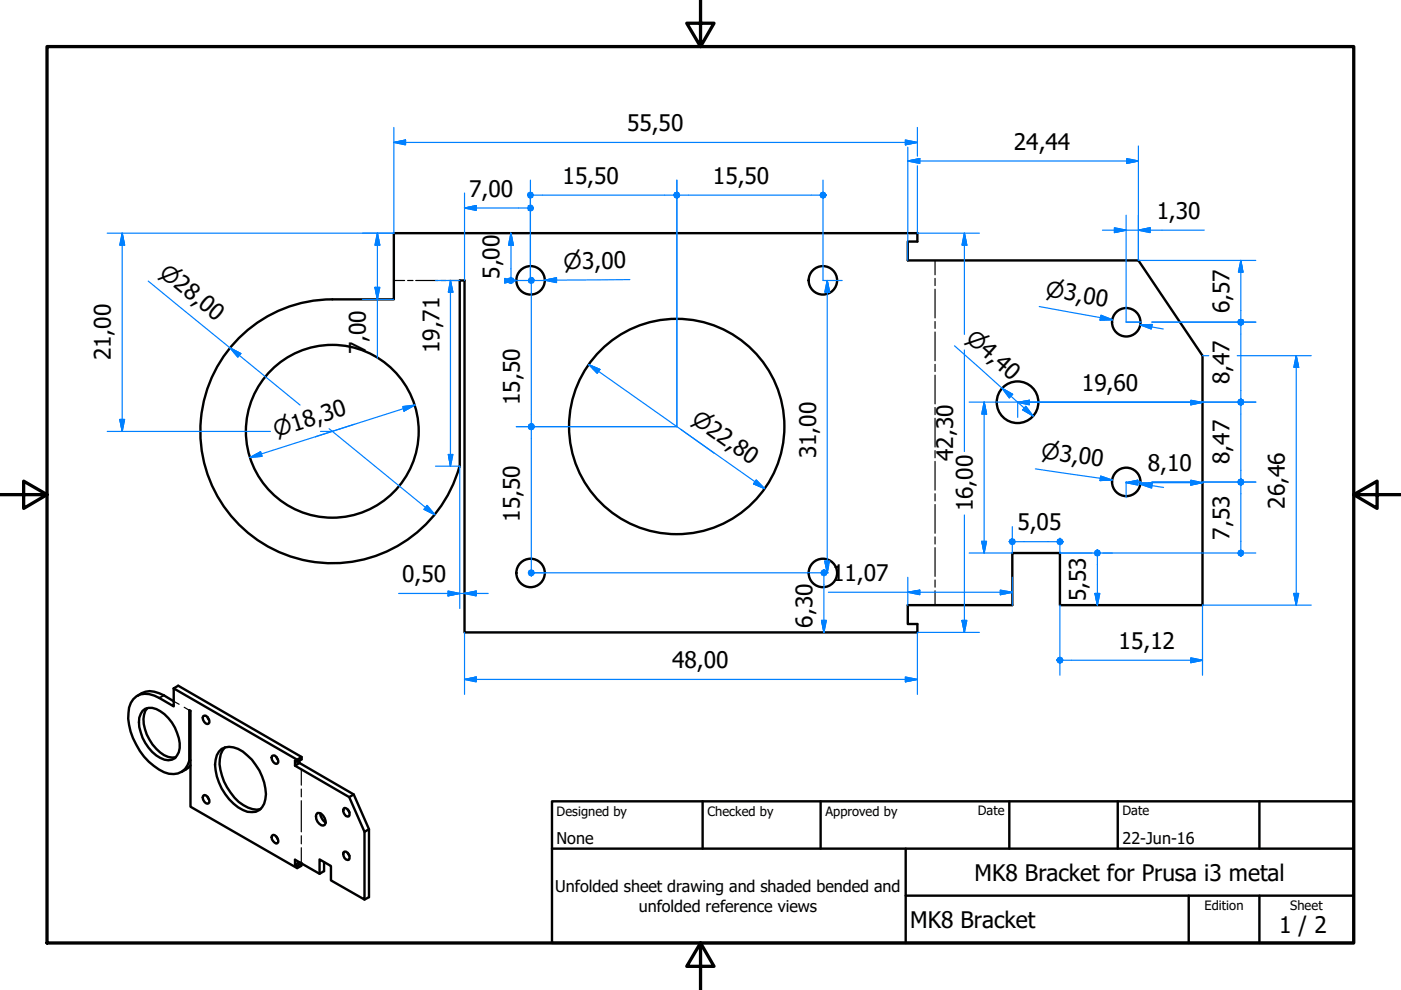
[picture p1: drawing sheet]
<svg xmlns="http://www.w3.org/2000/svg" width="297mm" height="210mm" viewBox="0 0 297 210" stroke-linecap="round" stroke-linejoin="round" font-family="sans-serif">
<!-- layer: Visible (ISO) -->
<g fill="none" stroke="#000" stroke-width=".51">
<path d="M70.5 63.5a28 28 0 0 0-27.9 25.4 28 28 0 0 0 22.9 30.1 28 28 0 0 0 31.9-20.1M70.5 63.5h13v-14.1h111v1.8h-2v4h48.9l13.6 20.2v52.9h-30.3v-11h-10.1v11h-22.1v4h2v1.8h-96v-74.6h-1v39.3M30 147a4 4 0 0 1 3.7 0l1 .4M30.2 150.7a2.78 2.78 0 0 1 3.8 .1 9.3 9.3 0 0 1 4.1 7.8 2.53 2.53 0 0 1-1.4 2.4 2.53 2.53 0 0 1-2.7-.3 9.2 9.2 0 0 1-4.5-8.5zM43.1 151.9l.2-.2a1.19 1.19 0 0 1 .9 1.8 1.2 1.2 0 0 1-1.1-1.6zM46.4 159.4a3.2 3.2 0 0 1 4.1-.6 11.2 11.2 0 0 1 5.8 10.7 2.93 2.93 0 0 1-3.8 2.6 10.9 10.9 0 0 1-6.8-8.7 5.4 5.4 0 0 1 .7-4zM40.1 161.3v-10.7l.3 .1v20.3l22.6 13.1v-.5M40.4 162.3l-1 .9M40.4 161.2l-.3 .1M43.1 168.8l.2-.2a1.26 1.26 0 0 1 .9 1.7 1.2 1.2 0 0 1-1.1-1.5zM57.7 177.2l.2-.2a1.26 1.26 0 0 1 .9 1.8 1.26 1.26 0 0 1-1.1-1.6zM57.7 160.3l.2-.1a1.19 1.19 0 0 1 .9 1.7 1.2 1.2 0 0 1-1.1-1.6z"/>
<path d="M62.5 162.3l11.5 6.7 3.3 7.4v14.3l-7.1-4v-3.1l-2.4-1.4v3.1M63 161.1l-26.2-15.1v3.8l-3-1.8a4.8 4.8 0 0 0-4.8-.4 4.3 4.3 0 0 0-1.8 3.6 13.8 13.8 0 0 0 5.4 11.2 5.9 5.9 0 0 0 5.1 1.6 3.5 3.5 0 0 0 2.4-2.7M63.5 161.3v.5l-1 .5v-1l.5 .2 .9-.5v-.5l-.9 .6v.4M67.3 172.4a1.8 1.8 0 0 1 1.5 2.5 1.13 1.13 0 0 1-1.5-.7 1.43 1.43 0 0 1 0-1.8zM73 171.3a1.25 1.25 0 0 1 1 1.8 1.11 1.11 0 0 1-1.1-.6 1.11 1.11 0 0 1 .1-1.2zM63.5 182.8l-1 .6v-1.1l5.3 3 .9-.6M63.9 183l-.9 .6-.5-.2M72.8 180.7l.2-.1a1.18 1.18 0 0 1 1 1.7 1.14 1.14 0 0 1-1.2-1.6z"/>
<circle cx="112.5" cy="59.4" r="3"/>
<circle cx="174.5" cy="59.4" r="3"/>
<circle cx="238.8" cy="68.3" r="3"/>
<circle cx="70.5" cy="91.4" r="18.3"/>
<circle cx="143.5" cy="90.4" r="22.8"/>
<circle cx="215.7" cy="85.3" r="4.4"/>
<circle cx="238.8" cy="102.2" r="3"/>
<circle cx="112.5" cy="121.5" r="3"/>
<circle cx="174.5" cy="121.5" r="3"/>
</g>
<!-- layer: Bend Centerline (ISO) -->
<g fill="none" stroke="#000" stroke-width=".25">
<path d="M83.5 59.5h2.3M86.4 59.5h1.2M88.1 59.5h4.7M93.4 59.5h1.2M95.1 59.5h2.4M198.2 55.2v3.1M198.2 59v1.6M198.2 61.3v6.1M198.2 68.2v1.4M198.2 70.4v6.1M198.2 77.3v1.5M198.2 79.5v6.1"/>
<path d="M198.2 86.4v1.5M198.2 88.7v6.1M198.2 95.5v1.6M198.2 97.8v6.1M198.2 104.7v1.5M198.2 107v6.1M198.2 113.8v1.6M198.2 116.1v6.1M198.2 123v1.5M198.2 125.3v3M36.8 148.7l1.2 .6M39.1 150l1 .6"/>
<path d="M63.9 163.1v3.4M63.9 167.3v1.6M63.9 169.8v6.6M63.9 177.2v1.7M63.9 179.7v3.3"/>
</g>
<!-- layer: Visible Narrow (ISO) -->
<path d="M34.7 147.4l-.9 .6" fill="none" stroke="#000" stroke-width=".38"/>
<g fill="none" stroke="#000" stroke-width=".51">
<path d="M30 147l-.9 .5M31.2 150.1a4.5 4.5 0 0 0-.5 4.5 9 9 0 0 0 5 5.9l1.6 .1M34.7 147.4l2.1 1.3M36.8 146l1-.6 26.1 15.1M44 152.1l.3 .5M47.7 158.5a5.9 5.9 0 0 0-.6 5.9 10.2 10.2 0 0 0 6.4 7.1l.9 .2 .8-.2M39.4 163.2l-.9 .5M44 168.9l.3 .6M58.6 177.4l.3 .6M58.6 160.5l.3 .6M63.5 161.8l11.5 6.6 3.2 7.4v14.4l-.9 .5M67.9 172.4a2.32 2.32 0 0 0 1.2 2"/>
<path d="M73.7 171.7l.4 .5M75 168.4l-1 .6M78.2 175.8l-.9 .6M63.9 183v.6l-.9 .5M68.7 182.8v1.9M73.7 180.9l.4 .6"/>
</g>
<!-- layer: Border (ISO) -->
<path d="M148.5 -.1v10l-2.9-5h5.8l-2.9 5M10 9.9h277v190h-277zM0 104.9h10l-5-2.9v5.8l5-2.9M287 104.9l5 2.9v-5.8l-5 2.9h10M148.5 199.9l2.9 5h-5.8l2.9-5v10" fill="none" stroke="#000" stroke-width=".7"/>
<!-- layer: Title (ISO) -->
<path d="M117 169.9h170v30h-170zM117 179.9h170M149 169.9v10M174 169.9v10M192 179.9v20M214 169.9v10M237 169.9v10M267 169.9v10M192 189.9h95M252 189.9v10M267 189.9v10" fill="none" stroke="#000" stroke-width=".51"/>
<!-- layer: Dimension (ISO) -->
<g fill="none" stroke="#0080ff" stroke-width=".25">
<path d="M83.5 30.2l2.5-.5v1zM83.5 27v22.4h-60.8M83.5 30.2h111M112.5 38.2v20.7M143.5 38.2v52.3h-34M174.5 38.2v21.3h4.1M192 29.7l2.5 .5-2.5 .5zM192.5 34.1l2.5-.5v1zM192.5 34.1h48.9M192.5 31.2v24M194.5 27v6.1M194.5 35.2v14.2h13.1"/>
<path d="M238.9 33.6l2.5 .5-2.5 .5zM241.4 31v24.2h24.9M25.9 49.4l.5 2.6h-1zM25.9 49.4v42.1M31.4 59.6l32.2 26.3M80 49.4l.5 2.6h-1zM80 49.4v26.5M92.3 59.5h5.2M95.5 59.5l.5 2.4h-.9zM95.5 59.5v39.3M98.5 44.1l2.5-.5v1zM98.5 44.1h13.4"/>
<path d="M98.5 40.9v18.6M107.6 59.1l1.9 .4h-1.9M108.3 49.4l.5 2.6h-1zM108.3 49.4v9.4M109.4 59.5h6.2M109.5 59.5l-2.5 .4M113.1 41.4h29.8M115.5 59.4l2.5-.5v1zM133.5 59.3l-18 .1h2.5M144.1 41.4h29.8M175.4 59.5l.5 2.4h-1zM175.4 59.5v61.9"/>
<path d="M204.5 49.4l.5 2.6h-1zM204.5 49.4v21.5M233.7 48.8h21.6M236.3 48.3l2.5 .5-2.5 .5zM238.8 45.6v22.7h3.1M241.4 48.8l2.4-.5v1zM263.1 55.2l.4 2.5h-.9zM263.1 55.2v12.5M48.8 73.8l2.3 1.2-.7 .7zM76.8 63.5h6.7M79.5 60.9h1l-.5 2.6zM112.6 60.1v29.7"/>
<path d="M124.8 77.3l2.4 1-.6 .9zM124.8 77.3l37.3 26.3M202.4 73.3l16.6 14.9M204.5 74.2v21.5M220.3 65l15.5 2.8-2.4-.5M233.4 66.8l2.4 1-2.6 .1zM241.7 68.9l2.6-.1-.2 1zM241.7 68.9l4.9 .9M244.2 68.3h22.1M255 75.4h1.3M262.3 75.4h15.7M263.1 68.9v15.7"/>
<path d="M274.8 75.4l.5 2.5h-1zM274.8 75.4v52.9M22.7 91.5h34.6M25.4 88.9h1l-.5 2.6zM53 97l2.2-1.2 .4 .9zM67.9 91.5h2.6M69.8 90.9l22.4 18.2M75.1 90l-8.2 2.6M85.4 86.2l2.5-.3-2.2 1.3zM87.9 85.9l-34.9 11.1M92.3 98.8h5.2v30.2M95.1 96.4h.9l-.5 2.4z"/>
<path d="M112.6 91.1v29.7M144.3 91l7.1 5.1M205.5 85.3h10.3M208.7 85.3l.5 2.5h-1zM208.7 85.3v32M212.5 82.3l2.2 1.3-.7 .8zM215.8 85.3l2.4-.4v.9zM215.8 85.3h39.2M215.8 85.3v3.2M217.5 86.1l1.5 2.1-2.1-1.3zM218.2 85.3h34.3M219.5 99.4l16.3 2.4-2.5-.4"/>
<path d="M252.5 84.9l2.5 .4-2.5 .5zM254.9 85.3h11.4M263.1 85.9v15.7M90.6 107.2l1.6 1.9-2.3-1.1zM160.3 101.8l1.8 1.8-2.3-1zM175.6 119h-.7l.5 2.4M204.5 109.2v24.9M208.2 114.8h1l-.5 2.5zM214.6 111.7v5.6h-9.1M215.3 114.8h8.8M224.7 114.1v3.2h41.6M232.7 117.9v10.4"/>
<path d="M233.4 100.9l2.4 .9-2.6 .1zM238.8 102.3l2.4-.5v1zM238.8 102.3h16.2M238.9 102.2h-.1v3.3M241.2 102.2h.7M241.7 102.7l2.6-.2-.1 1zM241.7 102.7l5 .6M244.2 102.2h8.3M252.5 101.8l2.5 .5-2.5 .5zM254.9 102.2h11.4M263.1 102.8v13.8M84.5 125.8h19"/>
<path d="M95 125.3l2.5 .5-2.5 .5zM98.5 125.8l2.5-.5v1zM98.5 134.1v13.1M112.5 121.4h63.1M174.2 131.5h1l-.5 2.6zM174.7 122.1v12M175.6 120.2l-.2 1.2M175.6 125.6h39M192.5 125.6l2.5-.5v1zM192.5 122.4v5.9M204 131.5h1l-.5 2.6zM207.6 134.1h-13.1v13.1"/>
<path d="M212.1 125.1l2.5 .5-2.5 .5zM214.6 122.4v5.9M224.7 128.3v14.9M225.4 140h29.6M232.2 125.8h1l-.5 2.5zM252.5 139.5l2.5 .5-2.5 .5zM274.3 125.8h1l-.5 2.5zM278 128.3h-23v14.9M98.5 144.1l2.5-.6v1.1zM98.5 144.1h96M192 143.5l2.5 .6-2.5 .5z"/>
</g>
<g fill="#0080ff" stroke="#0080ff" stroke-width=".25">
<path d="M98.5 44.1l2.5-.5z"/>
<path d="M98.5 44.1l2.5-.5v1z"/>
<path d="M112.5 43.5l.4 .2 .2 .4z"/>
<path d="M112 43.7l.5-.2 .6 .6z"/>
<path d="M112 43.7l1.1 .4h-1.2z"/>
<path d="M111.9 44.1h1.2l-1.1 .4z"/>
<path d="M112 44.5l1.1-.4-.6 .6z"/>
<path d="M113.1 44.1l-.2 .4-.4 .2z"/>
<path d="M113.1 44.1l-.2 .4z"/>
<path d="M111.9 41.4l.6 .6-.5-.2z"/>
<path d="M111.9 41.4l1 .4-.4 .2z"/>
<path d="M111.9 41.4h1.2l-.2 .4z"/>
<path d="M111.9 41.4l1-.5 .2 .5z"/>
<path d="M112.5 40.7l.4 .2-1 .5z"/>
<path d="M112 40.9l.5-.2-.6 .7z"/>
<path d="M112 40.9l-.1 .5z"/>
<path d="M143.5 40.7l.4 .2 .2 .5z"/>
<path d="M143.1 40.9l.4-.2 .6 .7z"/>
<path d="M143.1 40.9l1 .5h-1.2z"/>
<path d="M142.9 41.4h1.2l-1 .4z"/>
<path d="M143.1 41.8l1-.4-.6 .6z"/>
<path d="M144.1 41.4l-.2 .4-.4 .2z"/>
<path d="M144.1 41.4l-.2 .4z"/>
<path d="M142.9 41.4l.6 .6-.4-.2z"/>
<path d="M142.9 41.4l1 .4-.4 .2z"/>
<path d="M142.9 41.4h1.2l-.2 .4z"/>
<path d="M142.9 41.4l1-.5 .2 .5z"/>
<path d="M143.5 40.7l.4 .2-1 .5z"/>
<path d="M143.1 40.9l.4-.2-.6 .7z"/>
<path d="M143.1 40.9l-.2 .5z"/>
<path d="M174.5 40.7l.4 .2 .2 .5z"/>
<path d="M174.1 40.9l.4-.2 .6 .7z"/>
<path d="M174.1 40.9l1 .5h-1.2z"/>
<path d="M173.9 41.4h1.2l-1 .4z"/>
<path d="M174.1 41.8l1-.4-.6 .6z"/>
<path d="M175.1 41.4l-.2 .4-.4 .2z"/>
<path d="M175.1 41.4l-.2 .4z"/>
<path d="M174.2 131.5l.5 2.6z"/>
<path d="M174.2 131.5h1l-.5 2.6z"/>
<path d="M174.2 121l.5-.2-.6 .6z"/>
<path d="M174.1 121.4l.6-.6-.5 1.1z"/>
<path d="M174.7 120.8v1.3l-.5-.2z"/>
<path d="M174.7 120.8l.4 1.1-.4 .2z"/>
<path d="M174.7 120.8l.6 .6-.2 .5z"/>
<path d="M174.7 120.8l.4 .2 .2 .4z"/>
<path d="M174.7 120.8l.4 .2z"/>
<path d="M113.3 121.4l-.2 .5-.5 .2z"/>
<path d="M113.1 121l.2 .4-.7 .7z"/>
<path d="M112.6 120.8l.5 .2-.5 1.1z"/>
<path d="M112.2 121l.4-.2v1.3z"/>
<path d="M112.2 121l.4 1.1-.6-.7z"/>
<path d="M112 121.4l.6 .7-.4-.2z"/>
<path d="M112.2 121.9l.4 .2z"/>
<path d="M112.2 90l.4-.2-.6 .7z"/>
<path d="M112 90.5l.6-.7-.4 1.1z"/>
<path d="M112.6 89.8v1.3l-.4-.2z"/>
<path d="M112.6 89.8l.5 1.1-.5 .2z"/>
<path d="M112.6 89.8l.7 .7-.2 .4z"/>
<path d="M112.6 89.8l.5 .2 .2 .5z"/>
<path d="M112.6 89.8l.5 .2z"/>
<path d="M113.3 90.5l-.2 .4-.5 .2z"/>
<path d="M113.1 90l.2 .5-.7 .6z"/>
<path d="M112.6 89.8l.5 .2-.5 1.1z"/>
<path d="M112.2 90l.4-.2v1.3z"/>
<path d="M112.2 90l.4 1.1-.6-.6z"/>
<path d="M112 90.5l.6 .6-.4-.2z"/>
<path d="M112.2 90.9l.4 .2z"/>
<path d="M112.2 59l.4-.2-.6 .7z"/>
<path d="M112 59.5l.6-.7-.4 1.1z"/>
<path d="M112.6 58.8v1.3l-.4-.2z"/>
<path d="M112.6 58.8l.5 1.1-.5 .2z"/>
<path d="M112.6 58.8l.7 .7-.2 .4z"/>
<path d="M112.6 58.8l.5 .2 .2 .5z"/>
<path d="M112.6 58.8l.5 .2z"/>
<path d="M108.9 59.5l-.1 .4-.5 .2z"/>
<path d="M108.8 59l.1 .5-.6 .6z"/>
<path d="M108.3 58.8l.5 .2-.5 1.1z"/>
<path d="M107.9 59l.4-.2v1.3z"/>
<path d="M107.9 59l.4 1.1-.6-.6z"/>
<path d="M107.7 59.5l.6 .6-.4-.2z"/>
<path d="M107.9 59.9l.4 .2z"/>
<path d="M108.3 49.4l.5 2.6z"/>
<path d="M108.3 49.4l.5 2.6h-1z"/>
<path d="M175.4 59.5l.5 2.4z"/>
<path d="M175.4 59.5l.5 2.4h-1z"/>
<path d="M174.9 119l.5 2.4z"/>
<path d="M174.9 119h1l-.5 2.4z"/>
<path d="M159.8 102.6l2.3 1z"/>
<path d="M160.3 101.8l1.8 1.8-2.3-1z"/>
<path d="M124.8 77.3l2.4 1z"/>
<path d="M124.8 77.3l2.4 1-.6 .9z"/>
<path d="M212.5 82.3l2.2 1.3z"/>
<path d="M212.5 82.3l2.2 1.3-.7 .8z"/>
<path d="M216.9 86.9l2.1 1.3z"/>
<path d="M217.5 86.1l1.5 2.1-2.1-1.3z"/>
<path d="M233.2 67.9l2.6-.1z"/>
<path d="M233.4 66.8l2.4 1-2.6 .1z"/>
<path d="M241.7 68.9l2.6-.1z"/>
<path d="M241.7 68.9l2.6-.1-.2 1z"/>
<path d="M233.2 101.9l2.6-.1z"/>
<path d="M233.4 100.9l2.4 .9-2.6 .1z"/>
<path d="M241.7 102.7l2.6-.2z"/>
<path d="M241.7 102.7l2.6-.2-.1 1z"/>
<path d="M274.8 75.4l.5 2.5z"/>
<path d="M274.8 75.4l.5 2.5h-1z"/>
<path d="M274.3 125.8l.5 2.5z"/>
<path d="M274.3 125.8h1l-.5 2.5z"/>
<path d="M238.9 34.6l2.5-.5z"/>
<path d="M238.9 33.6l2.5 .5-2.5 .5z"/>
<path d="M192.5 34.1l2.5-.5z"/>
<path d="M192.5 34.1l2.5-.5v1z"/>
<path d="M192 144.6l2.5-.5z"/>
<path d="M192 143.5l2.5 .6-2.5 .5z"/>
<path d="M98.5 144.1l2.5-.6z"/>
<path d="M98.5 144.1l2.5-.6v1.1z"/>
<path d="M115.5 59.4l2.5-.5z"/>
<path d="M115.5 59.4l2.5-.5v1z"/>
<path d="M107 60l2.5-.5z"/>
<path d="M107 59l2.5 .5-2.5 .5z"/>
<path d="M232.2 125.8l.5 2.5z"/>
<path d="M232.2 125.8h1l-.5 2.5z"/>
<path d="M232.2 116.8l.5-.2-.7 .7z"/>
<path d="M232 117.3l.7-.7-.5 1.1z"/>
<path d="M232.7 116.6v1.3l-.5-.2z"/>
<path d="M232.7 116.6l.4 1.1-.4 .2z"/>
<path d="M232.7 116.6l.6 .7-.2 .4z"/>
<path d="M232.7 116.6l.4 .2 .2 .5z"/>
<path d="M232.7 116.6l.4 .2z"/>
<path d="M263.7 117.3l-.2 .4-.4 .2z"/>
<path d="M263.5 116.8l.2 .5-.6 .6z"/>
<path d="M263.1 116.6l.4 .2-.4 1.1z"/>
<path d="M262.6 116.8l.5-.2v1.3z"/>
<path d="M262.6 116.8l.5 1.1-.7-.6z"/>
<path d="M262.4 117.3l.7 .6-.5-.2z"/>
<path d="M262.6 117.7l.5 .2z"/>
<path d="M262.6 101.8l.5-.2-.7 .6z"/>
<path d="M262.4 102.2l.7-.6-.5 1.1z"/>
<path d="M263.1 101.6v1.2l-.5-.1z"/>
<path d="M263.1 101.6l.4 1.1-.4 .1z"/>
<path d="M263.1 101.6l.6 .6-.2 .5z"/>
<path d="M263.1 101.6l.4 .2 .2 .4z"/>
<path d="M263.1 101.6l.4 .2z"/>
<path d="M263.7 102.2l-.2 .5-.4 .1z"/>
<path d="M263.5 101.8l.2 .4-.6 .6z"/>
<path d="M263.1 101.6l.4 .2-.4 1z"/>
<path d="M262.6 101.8l.5-.2v1.2z"/>
<path d="M262.6 101.8l.5 1-.7-.6z"/>
<path d="M262.4 102.2l.7 .6-.5-.1z"/>
<path d="M262.6 102.7l.5 .1z"/>
<path d="M262.6 84.8l.5-.2-.7 .7z"/>
<path d="M263.1 84.6l-.5 1.1-.2-.4z"/>
<path d="M263.1 84.6v1.3l-.5-.2z"/>
<path d="M263.1 84.6l.4 1.1-.4 .2z"/>
<path d="M263.1 84.6l.6 .7-.2 .4z"/>
<path d="M263.1 84.6l.4 .2 .2 .5z"/>
<path d="M263.1 84.6l.4 .2z"/>
<path d="M263.7 85.3l-.2 .4-.4 .2z"/>
<path d="M263.5 84.8l.2 .5-.6 .6z"/>
<path d="M263.1 84.6l.4 .2-.4 1.1z"/>
<path d="M262.6 84.8l.5-.2v1.3z"/>
<path d="M262.6 84.8l.5 1.1-.7-.6z"/>
<path d="M262.4 85.3l.7 .6-.5-.2z"/>
<path d="M262.6 85.7l.5 .2z"/>
<path d="M262.6 67.9l.5-.2-.7 .6z"/>
<path d="M262.4 68.3l.7-.6-.5 1z"/>
<path d="M263.1 67.7v1.2l-.5-.2z"/>
<path d="M263.1 67.7l.4 1-.4 .2z"/>
<path d="M263.1 67.7l.6 .6-.2 .4z"/>
<path d="M263.1 67.7l.4 .2 .2 .4z"/>
<path d="M263.1 67.7l.4 .2z"/>
<path d="M263.7 68.3l-.2 .4-.4 .2z"/>
<path d="M263.5 67.9l.2 .4-.6 .6z"/>
<path d="M263.1 67.7l.4 .2-.4 1z"/>
<path d="M262.6 67.9l.5-.2v1.2z"/>
<path d="M262.6 67.9l.5 1-.7-.6z"/>
<path d="M262.4 68.3l.7 .6-.5-.2z"/>
<path d="M262.6 68.7l.5 .2z"/>
<path d="M263.1 55.2l.4 2.5z"/>
<path d="M263.1 55.2l.4 2.5h-.9z"/>
<path d="M214 114.8l.6 .7-.4-.2z"/>
<path d="M214 114.8l1.1 .5-.5 .2z"/>
<path d="M214 114.8h1.3l-.2 .5z"/>
<path d="M214 114.8l1.1-.4 .2 .4z"/>
<path d="M214 114.8l.6-.6 .5 .2z"/>
<path d="M214.2 114.4l.4-.2-.6 .6z"/>
<path d="M214.2 114.4l-.2 .4z"/>
<path d="M224.7 114.2l.5 .2 .2 .4z"/>
<path d="M224.3 114.4l.4-.2 .7 .6z"/>
<path d="M224.3 114.4l1.1 .4h-1.3z"/>
<path d="M224.1 114.8h1.3l-1.1 .5z"/>
<path d="M224.3 115.3l1.1-.5-.7 .7z"/>
<path d="M225.4 114.8l-.2 .5-.5 .2z"/>
<path d="M225.4 114.8l-.2 .5z"/>
<path d="M224.1 140l.6 .6-.4-.2z"/>
<path d="M224.1 140l1.1 .4-.5 .2z"/>
<path d="M224.1 140h1.3l-.2 .4z"/>
<path d="M224.1 140l1.1-.5 .2 .5z"/>
<path d="M224.1 140l.6-.6 .5 .1z"/>
<path d="M224.3 139.5l.4-.1-.6 .6z"/>
<path d="M224.3 139.5l-.2 .5z"/>
<path d="M252.5 140.5l2.5-.5z"/>
<path d="M252.5 139.5l2.5 .5-2.5 .5z"/>
<path d="M241.4 48.8l2.4-.5z"/>
<path d="M241.4 48.8l2.4-.5v1z"/>
<path d="M236.3 49.3l2.5-.5z"/>
<path d="M236.3 48.3l2.5 .5-2.5 .5z"/>
<path d="M252.5 102.8l2.5-.5z"/>
<path d="M252.5 101.8l2.5 .5-2.5 .5z"/>
<path d="M238.8 102.3l2.4-.5z"/>
<path d="M238.8 102.3l2.4-.5v1z"/>
<path d="M53 97l2.2-1.2z"/>
<path d="M53 97l2.2-1.2 .4 .9z"/>
<path d="M85.7 87.2l2.2-1.3z"/>
<path d="M85.4 86.2l2.5-.3-2.2 1.3z"/>
<path d="M48.8 73.8l2.3 1.2z"/>
<path d="M48.8 73.8l2.3 1.2-.7 .7z"/>
<path d="M89.9 108l2.3 1.1z"/>
<path d="M90.6 107.2l1.6 1.9-2.3-1.1z"/>
<path d="M25.9 49.4l.5 2.6z"/>
<path d="M25.9 49.4l.5 2.6h-1z"/>
<path d="M25.4 88.9l.5 2.6z"/>
<path d="M25.4 88.9h1l-.5 2.6z"/>
<path d="M95 126.3l2.5-.5z"/>
<path d="M95 125.3l2.5 .5-2.5 .5z"/>
<path d="M98.5 125.8l2.5-.5z"/>
<path d="M98.5 125.8l2.5-.5v1z"/>
<path d="M95.1 96.4l.4 2.4z"/>
<path d="M95.1 96.4h.9l-.5 2.4z"/>
<path d="M95.5 59.5l.5 2.4z"/>
<path d="M95.5 59.5l.5 2.4h-.9z"/>
<path d="M252.5 85.8l2.5-.5z"/>
<path d="M252.5 84.9l2.5 .4-2.5 .5z"/>
<path d="M215.8 85.3l2.4-.4z"/>
<path d="M215.8 85.3l2.4-.4v.9z"/>
<path d="M208.2 114.8l.5 2.5z"/>
<path d="M208.2 114.8h1l-.5 2.5z"/>
<path d="M208.7 85.3l.5 2.5z"/>
<path d="M208.7 85.3l.5 2.5h-1z"/>
<path d="M79.5 60.9l.5 2.6z"/>
<path d="M79.5 60.9h1l-.5 2.6z"/>
<path d="M80 49.4l.5 2.6z"/>
<path d="M80 49.4l.5 2.6h-1z"/>
<path d="M83.5 30.2l2.5-.5z"/>
<path d="M83.5 30.2l2.5-.5v1z"/>
<path d="M192 30.7l2.5-.5z"/>
<path d="M192 29.7l2.5 .5-2.5 .5z"/>
<path d="M204.5 49.4l.5 2.6z"/>
<path d="M204.5 49.4l.5 2.6h-1z"/>
<path d="M204 131.5l.5 2.6z"/>
<path d="M204 131.5h1l-.5 2.6z"/>
<path d="M192.5 125.6l2.5-.5z"/>
<path d="M192.5 125.6l2.5-.5v1z"/>
<path d="M212.1 126.1l2.5-.5z"/>
<path d="M212.1 125.1l2.5 .5-2.5 .5z"/>
</g>
<g font-size="4.8">
<text x="133" y="27.8">55,50</text>
<text x="214.9" y="31.7">24,44</text>
<text x="99.4" y="41.7">7,00</text>
<text x="119.3" y="39">15,50</text>
<text x="151.1" y="39">15,50</text>
<text x="245.2" y="46.4">1,30</text>
<text x="105.9" y="59.2" transform="rotate(-90 105.9 59.2)">5,00</text>
<text x="260.7" y="66.4" transform="rotate(-90 260.7 66.4)">6,57</text>
<text x="23.5" y="76.4" transform="rotate(-90 23.5 76.4)">21,00</text>
<text x="77.6" y="75.2" transform="rotate(-90 77.6 75.2)">7,00</text>
<text x="93.2" y="74.8" transform="rotate(-90 93.2 74.8)">19,71</text>
<text x="229.4" y="83">19,60</text>
<text x="260.7" y="81.4" transform="rotate(-90 260.7 81.4)">8,47</text>
<text x="110.2" y="85.9" transform="rotate(-90 110.2 85.9)">15,50</text>
<text x="173" y="97.2" transform="rotate(-90 173 97.2)">31,00</text>
<text x="202.1" y="97.8" transform="rotate(-90 202.1 97.8)">42,30</text>
<text x="243.3" y="99.9">8,10</text>
<text x="260.7" y="98.4" transform="rotate(-90 260.7 98.4)">8,47</text>
<text x="272.4" y="107.9" transform="rotate(-90 272.4 107.9)">26,46</text>
<text x="110.2" y="110.7" transform="rotate(-90 110.2 110.7)">15,50</text>
<text x="206.2" y="108.4" transform="rotate(-90 206.2 108.4)">16,00</text>
<text x="215.7" y="112.4">5,05</text>
<text x="260.7" y="114.4" transform="rotate(-90 260.7 114.4)">7,53</text>
<text x="85.3" y="123.4">0,50</text>
<text x="176.4" y="123.2">11,07</text>
<text x="230.3" y="127.5" transform="rotate(-90 230.3 127.5)">5,53</text>
<text x="172.3" y="133.1" transform="rotate(-90 172.3 133.1)">6,30</text>
<text x="237.2" y="137.6">15,12</text>
<text x="142.5" y="141.6">48,00</text>
<text x="206.6" y="186.7">MK8 Bracket for Prusa i3 metal</text>
<text x="193" y="196.7">MK8 Bracket</text>
<text x="271.2" y="197.8">1 / 2</text>
</g>
<g font-size="4.6">
<text x="33.5" y="58.2" transform="rotate(39 33.5 58.2)">⌀28,00</text>
<text x="119.5" y="57">⌀3,00</text>
<text x="221.6" y="62.8" transform="rotate(10 221.6 62.8)">⌀3,00</text>
<text x="204.5" y="72" transform="rotate(42 204.5 72)">⌀4,40</text>
<text x="146.4" y="89.5" transform="rotate(35 146.4 89.5)">⌀22,80</text>
<text x="58.5" y="92.7" transform="rotate(-18 58.5 92.7)">⌀18,30</text>
<text x="220.6" y="97.1" transform="rotate(8 220.6 97.1)">⌀3,00</text>
</g>
<g font-size="3.4">
<text x="118" y="178.9">None</text>
<text x="238" y="178.9">22-Jun-16</text>
<text x="117.7" y="189.2">Unfolded sheet drawing and shaded bended and</text>
<text x="135.4" y="193.3">unfolded reference views</text>
</g>
<g font-size="2.7">
<text x="118" y="173">Designed by</text>
<text x="150" y="173">Checked by</text>
<text x="175" y="173">Approved by</text>
<text x="207.3" y="172.9">Date</text>
<text x="238" y="172.9">Date</text>
<text x="255.4" y="193">Edition</text>
<text x="273.6" y="193">Sheet</text>
</g>
</svg>
